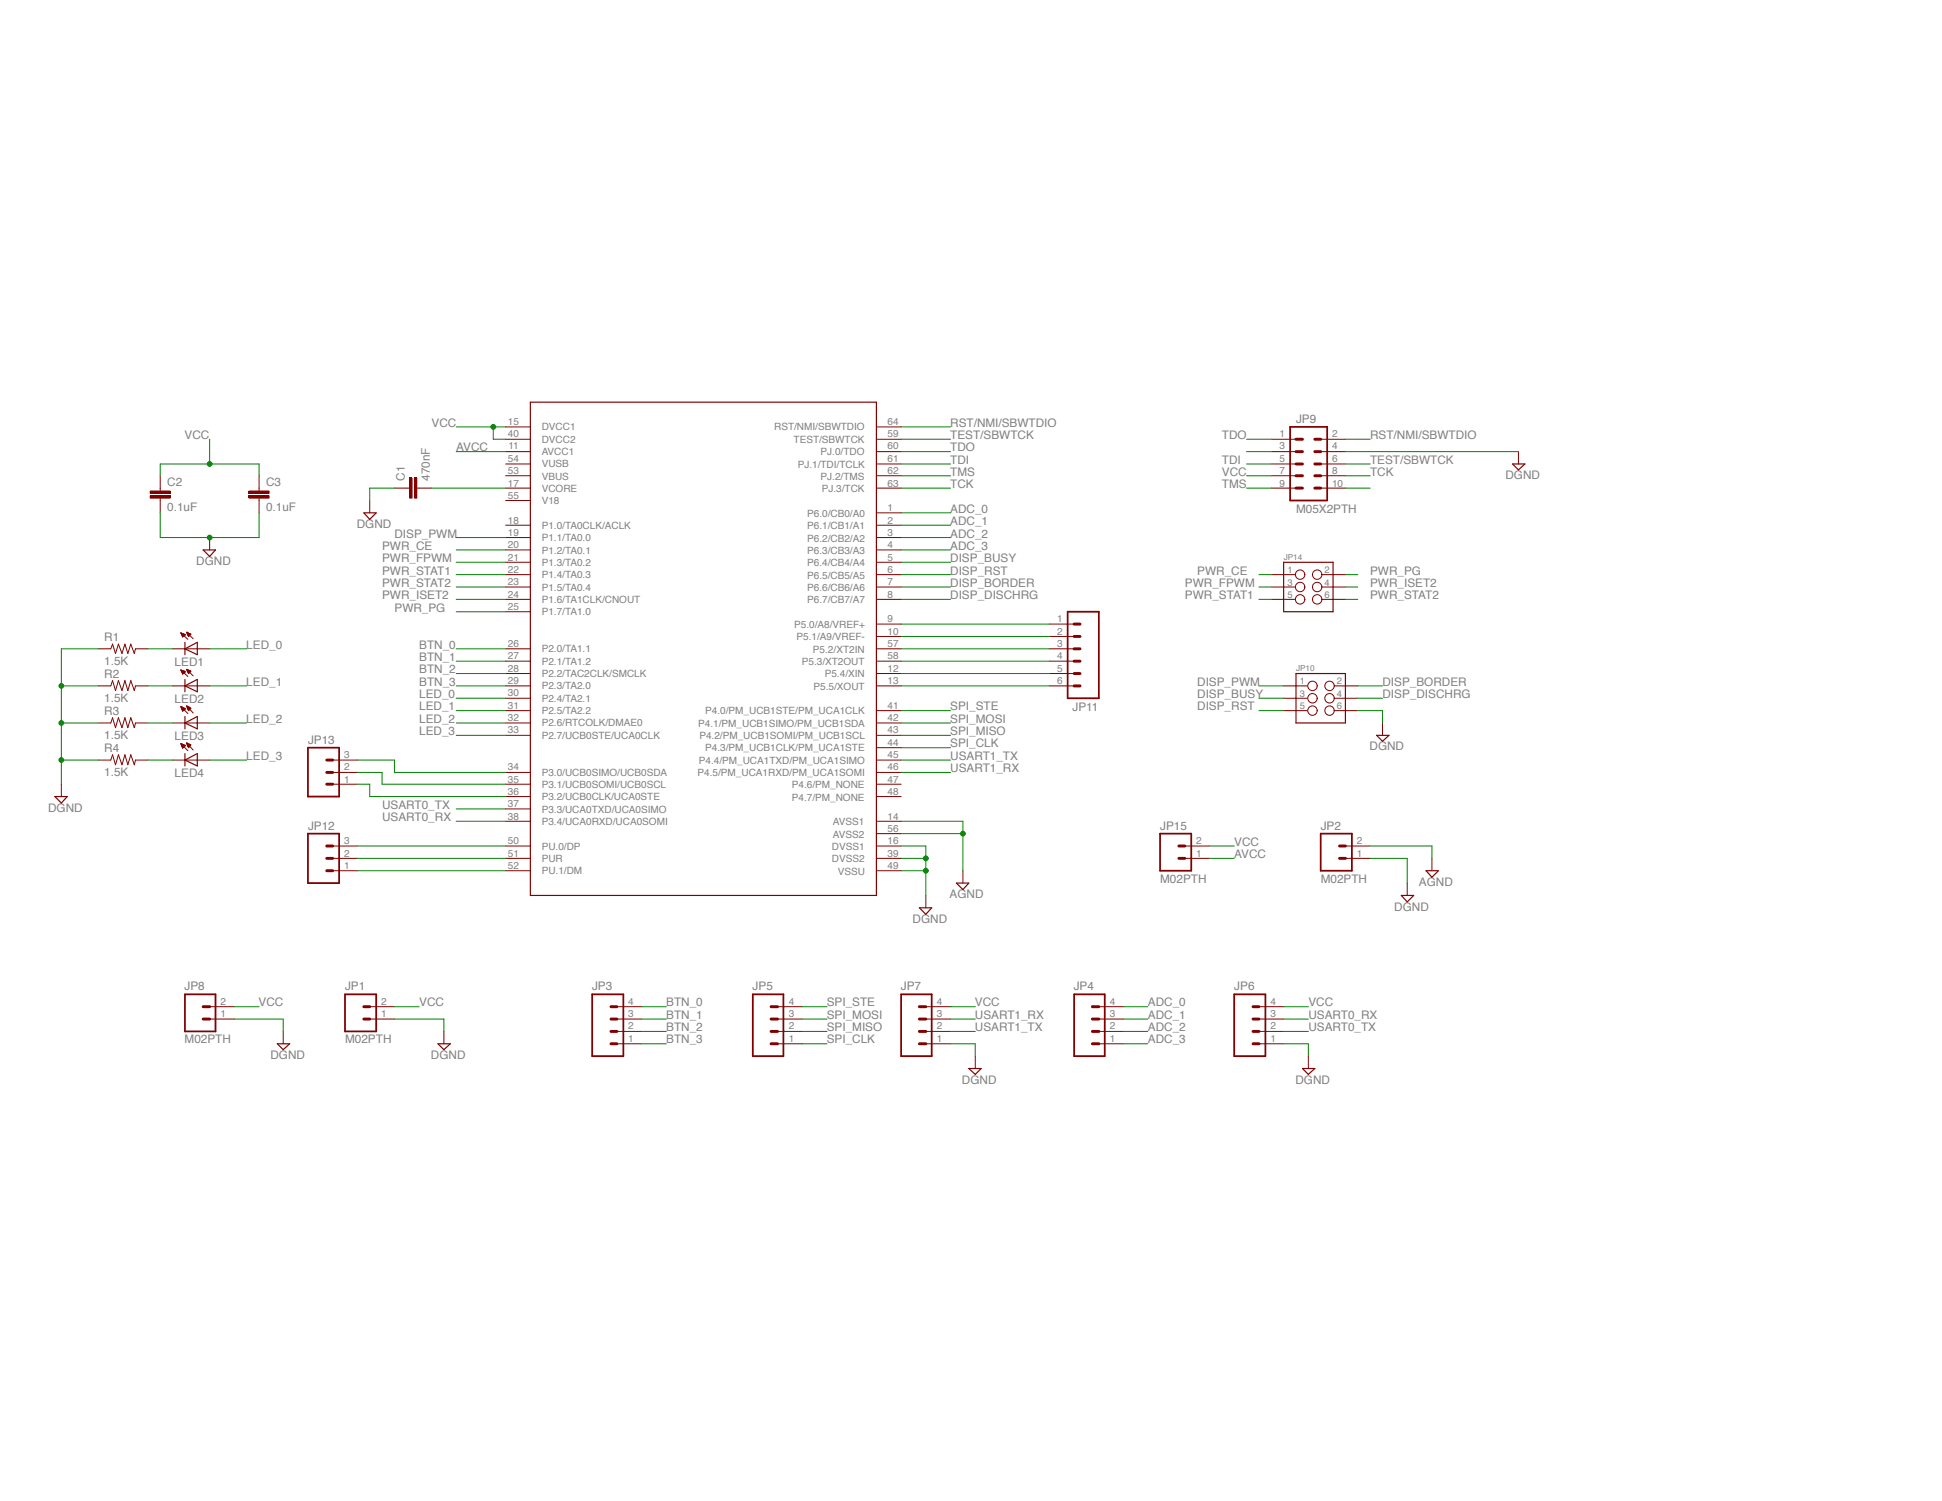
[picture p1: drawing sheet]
<svg xmlns="http://www.w3.org/2000/svg" width="279mm" height="216mm" viewBox="0 0 279 216" stroke-linecap="round" stroke-linejoin="round" font-family="sans-serif">
<g fill="none" stroke="#820000" stroke-width=".17">
<path d="M76.3 57.8h49.8v71h-49.8zM29.2 79.1h1.8l-.8 .9zM52.3 73.8h1.8l-.9 .9zM217.6 66.7h1.8l-.9 .9zM26.6 93.3l1.8-.9v1.8zM26.6 92.4v1.8M26.6 97.7v1.8M26.6 98.7l1.8-1v1.8zM184.7 80.9h7.1v7.1h-7.1zM186.5 96.9h7.1v7.1h-7.1zM7.9 114.6h1.8l-.9 .9zM26.6 103.1v1.7"/>
<path d="M26.6 108.4v1.8M26.6 104l1.8-.9v1.7zM26.6 109.3l1.8-.9v1.8zM198.1 105.8h1.7l-.9 .8zM132.3 130.6h1.7l-.8 .9zM137.6 127h1.8l-.9 1zM201.6 128.8h1.8l-.9 .9zM205.2 125.2h1.7l-.9 1zM39.9 150.1h1.8l-1 .9zM63 150.1h1.8l-.9 .9zM139.4 153.7h1.8l-.9 .8zM187.4 153.7h1.8l-1 .8z"/>
</g>
<g fill="none" stroke="#820000" stroke-width=".14">
<path d="M21.6 71.3h2.9v.3h-2.9zM21.6 70.6h2.9v.4h-2.9zM23.1 68.4v2.2M23.1 71.6v2.2M30.2 77.3v1.8M35.8 71.3h2.9v.3h-2.9zM35.8 70.6h2.9v.4h-2.9zM37.3 68.4v2.2M37.3 71.6v2.2M53.2 72v1.8M56.7 70.2h2.2M58.9 68.8h.4v2.8h-.4z"/>
<path d="M59.6 68.8h.4v2.8h-.4zM60 70.2h2.1M72.7 61.4h3.6M72.7 63.2h3.6M72.7 66.7h3.6M72.7 68.4h3.6M72.7 65h3.6M72.7 75.5h3.6M72.7 77.3h3.6M72.7 79.1h3.6M72.7 70.2h3.6M72.7 72h3.6"/>
<path d="M126.1 61.4h3.5M126.1 63.2h3.5M126.1 66.7h3.5M126.1 68.4h3.5M126.1 65h3.5M126.1 73.8h3.5M126.1 75.5h3.5M126.1 77.3h3.5M126.1 79.1h3.5M126.1 70.2h3.5M182.9 63.2h3.6M182.9 66.7h3.6"/>
<path d="M182.9 68.4h3.6M182.9 65h3.6M182.9 70.2h3.6M190 63.2h3.6M190 66.7h3.6M190 68.4h3.6M190 65h3.6M190 70.2h3.6M218.5 65v1.7M14.2 93.3h1.7l.3-.7 .4 1.4 .4-1.4 .5 1.4 .5-1.4 .4 1.4 .4-1.4 .5 1.4 .2-.7h1.8M14.2 98.7h1.7l.3-.8 .4 1.4 .4-1.4 .5 1.4 .5-1.4 .4 1.4 .4-1.4 .5 1.4 .2-.6h1.8M24.8 93.3h5.4"/>
<path d="M24.8 98.7h5.4M26 91l1 1M26 91h.1M26 91l.7 .3-.4 .3zM26 96.4l1 .9M26 96.4h.1M26 96.4l.7 .2-.4 .4zM26.1 91.2h.4M26.1 91.1h.3M26.1 96.5h.5M26.1 96.5h.3M26.2 91.4h.4"/>
<path d="M26.2 91.3h.4M26.2 96.7h.4M26.2 96.6h.4M26.3 91.5h.1M26.3 96.9h.1M26.3 96.8h.1M26.9 91l.9 .9M26.9 91l.6 .2M26.9 91l.2 .5M26.9 91h.2M26.9 91h.1M26.9 96.3l.9 .9"/>
<path d="M26.9 96.3l.6 .2M26.9 96.3l.2 .6M26.9 96.4h.2M26.9 96.3h.1M26.9 91.3h.5M26.9 91.2h.6M26.9 91.1h.5M26.9 96.5h.6M26.9 96.5h.5M27 91.4h.3M27 96.7h.3M27 96.6h.4"/>
<path d="M27.1 91.5h.1M27.1 96.9h.1M27.1 96.8h.1M27.5 91.2l-.4 .3M27.5 96.5l-.4 .4M72.7 80.9h3.6M72.7 82.7h3.6M72.7 84.4h3.6M72.7 86.2h3.6M72.7 95.1h3.6M72.7 93.3h3.6M72.7 98.7h3.6"/>
<path d="M72.7 96.9h3.6M72.7 88h3.6M126.1 80.9h3.5M126.1 82.7h3.5M126.1 84.4h3.5M126.1 86.2h3.5M126.1 89.8h3.5M126.1 91.5h3.5M126.1 95.1h3.5M126.1 93.3h3.5M126.1 98.7h3.5M126.1 96.9h3.5"/>
<path d="M151 89.8h3.5M151 91.5h3.5M151 95.1h3.5M151 93.3h3.5M151 98.7h3.5M151 96.9h3.5M182.9 82.7h3.4M182.9 84.4h3.4M182.9 86.2h3.4M184.7 98.7h3.4M190.2 82.7h3.4M190.2 84.4h3.4"/>
<path d="M190.2 86.2h3.4M192 98.7h3.3M8.8 112.8v1.8M14.2 104h1.7l.3-.8 .4 1.5 .4-1.5 .5 1.5 .5-1.5 .4 1.5 .4-1.5 .5 1.5 .2-.7h1.8M14.2 109.3h1.7l.3-.7 .4 1.4 .4-1.4 .5 1.4 .5-1.4 .4 1.4 .4-1.4 .5 1.4 .2-.7h1.8M24.8 104h5.4M24.8 109.3h5.4M26 101.6l1 1M26 101.7h.3M26 101.6l.7 .4-.4 .3zM26 107l1 1M26 107h.3"/>
<path d="M26 107l.7 .2-.4 .4zM26.1 101.9h.5M26.1 101.8h.3M26.1 107.2h.5M26.1 107.1h.3M26.2 102h.4M26.2 107.4h.4M26.2 107.3h.4M26.3 107.5h.1M26.3 102.2h.1M26.3 102.1h.1M26.9 101.5l.9 1.1"/>
<path d="M26.9 101.5l.6 .4M26.9 101.5l.2 .7M26.9 101.7h.4M26.9 101.6h.1M26.9 106.9l.9 1M26.9 106.9l.6 .2-.4 .4zM26.9 107h.4M26.9 107h.1M26.9 106.9h.1M26.9 101.9h.6M26.9 101.8h.5M26.9 107.2h.6"/>
<path d="M26.9 107.1h.5M27 102h.3M27 102h.4M27 107.4h.3M27 107.3h.4M27.1 102.2h.1M27.1 102.1h.1M27.1 107.5h.1M27.5 101.9l-.4 .3M47.9 112.8h3.5M47.9 111.1h3.5M47.9 109.3h3.5"/>
<path d="M72.7 105.8h3.6M72.7 104h3.6M72.7 102.2h3.6M72.7 118.1h3.6M72.7 116.4h3.6M72.7 114.6h3.6M72.7 112.8h3.6M72.7 111.1h3.6M72.7 100.4h3.6M126.1 107.5h3.5M126.1 105.8h3.5M126.1 104h3.5"/>
<path d="M126.1 102.2h3.5M126.1 118.1h3.5M126.1 114.6h3.5M126.1 112.8h3.5M126.1 111.1h3.5M126.1 119.9h3.5M126.1 109.3h3.5M184.7 102.2h3.4M184.7 100.4h3.4M192 102.2h3.3M192 100.4h3.3M198.9 104v1.8"/>
<path d="M47.9 125.2h3.5M47.9 123.5h3.5M47.9 121.7h3.5M72.7 125.2h3.6M72.7 123.5h3.6M72.7 121.7h3.6M126.1 125.2h3.5M126.1 123.5h3.5M126.1 121.7h3.5M133.2 128.8v1.8M138.5 125.2v1.8M170.5 123.5h3.5"/>
<path d="M170.5 121.7h3.5M193.6 123.5h3.5M193.6 121.7h3.5M202.5 127v1.8M206 123.5v1.7M30.2 146.6h3.5M30.2 144.8h3.5M40.7 148.4v1.7M53.2 146.6h3.5M53.2 144.8h3.5M63.9 148.4v1.7M88.8 146.6h3.5"/>
<path d="M88.8 144.8h3.5M88.8 150.1h3.5M88.8 148.4h3.5M111.9 146.6h3.5M111.9 144.8h3.5M111.9 150.1h3.5M111.9 148.4h3.5M133.2 146.6h3.6M133.2 144.8h3.6M133.2 150.1h3.6M133.2 148.4h3.6M140.3 151.9v1.8"/>
<path d="M158.1 146.6h3.5M158.1 144.8h3.5M158.1 150.1h3.5M158.1 148.4h3.5M181.1 146.6h3.6M181.1 144.8h3.6M181.1 150.1h3.6M181.1 148.4h3.6M188.2 151.9v1.8"/>
<circle cx="187" cy="82.7" r=".68"/>
<circle cx="187" cy="84.4" r=".68"/>
<circle cx="187" cy="86.2" r=".68"/>
<circle cx="188.8" cy="98.7" r=".68"/>
<circle cx="189.5" cy="82.7" r=".68"/>
<circle cx="189.5" cy="84.4" r=".68"/>
<circle cx="189.5" cy="86.2" r=".68"/>
<circle cx="191.3" cy="98.7" r=".68"/>
<circle cx="188.8" cy="102.2" r=".68"/>
<circle cx="188.8" cy="100.4" r=".68"/>
<circle cx="191.3" cy="102.2" r=".68"/>
<circle cx="191.3" cy="100.4" r=".68"/>
</g>
<path d="M21.6 71.5h2.9M21.6 70.8h2.9M35.8 71.5h2.9M35.8 70.8h2.9M59.1 68.7v2.9M59.8 68.7v2.9" fill="none" stroke="#820000" stroke-width=".34"/>
<g fill="none" stroke="#820000" stroke-width=".25">
<path d="M185.6 61.4h5.3v10.6h-5.3zM153.6 88h4.5v12.4h-4.5zM44.3 119.9h4.5v7.1h-4.5zM44.3 107.5h4.5v7.1h-4.5zM166.9 119.9h4.5v5.3h-4.5zM190 119.9h4.5v5.3h-4.5zM26.6 143h4.4v5.4h-4.4zM49.6 143h4.5v5.4h-4.5zM85.2 143h4.5v8.9h-4.5zM108.3 143h4.4v8.9h-4.4zM129.6 143h4.4v8.9h-4.4zM154.5 143h4.4v8.9h-4.4z"/>
<path d="M177.6 143h4.5v8.9h-4.5z"/>
</g>
<g fill="none" stroke="#820000" stroke-width=".42">
<path d="M186.5 66.7h.9M186.5 68.4h.9M186.5 70.2h.9M186.5 63.2h.9M186.5 65h.9M189.2 66.7h.8M189.2 68.4h.8M189.2 70.2h.8M189.2 63.2h.8M189.2 65h.8M154.5 93.3h.9M154.5 91.5h.9"/>
<path d="M154.5 89.8h.9M154.5 96.9h.9M154.5 95.1h.9M154.5 98.7h.9M47 109.3h.9M47 111.1h.9M47 112.8h.9M47 121.7h.9M47 123.5h.9M47 125.2h.9M169.6 121.7h.9M169.6 123.5h.9"/>
<path d="M192.7 121.7h.9M192.7 123.5h.9M29.2 144.8h1M29.2 146.6h1M52.3 144.8h.9M52.3 146.6h.9M87.9 144.8h.9M87.9 146.6h.9M87.9 148.4h.9M87.9 150.1h.9M110.9 144.8h1M110.9 146.6h1"/>
<path d="M110.9 148.4h1M110.9 150.1h1M132.3 144.8h.9M132.3 146.6h.9M132.3 148.4h.9M132.3 150.1h.9M157.2 144.8h.9M157.2 146.6h.9M157.2 148.4h.9M157.2 150.1h.9M180.3 144.8h.8M180.3 146.6h.8"/>
<path d="M180.3 148.4h.8M180.3 150.1h.8"/>
</g>
<path d="M129.6 121.7h3.6v7.1M129.6 123.5h3.6M129.6 125.2h3.6" fill="none" stroke="#008100" stroke-width=".14"/>
<circle cx="133.2" cy="123.4" r=".34" fill="#008100"/>
<circle cx="133.2" cy="123.5" r=".34" fill="none" stroke="#008100" stroke-width=".14"/>
<circle cx="133.2" cy="125.2" r=".34" fill="#008100"/>
<g fill="none" stroke="#008100" stroke-width=".14">
<path d="M23.1 73.8v3.5h14.2v-3.5M56.7 70.2h-3.5v1.8"/>
<circle cx="133.2" cy="125.2" r=".34"/>
</g>
<circle cx="30.1" cy="77.3" r=".34" fill="#008100"/>
<g fill="none" stroke="#008100" stroke-width=".14">
<path d="M193.6 65h24.9M8.8 98.7h5.4M14.2 93.3h-5.4v19.5M8.8 104h5.4M8.8 109.3h5.4M195.3 102.2h3.6v1.8M197.1 123.5h5.4v3.5M33.7 146.6h7v1.8M56.7 146.6h7.2v1.8M136.8 150.1h3.5v1.8M184.7 150.1h3.5v1.8"/>
<circle cx="30.2" cy="77.3" r=".34"/>
</g>
<circle cx="8.8" cy="98.6" r=".34" fill="#008100"/>
<circle cx="8.8" cy="98.7" r=".34" fill="none" stroke="#008100" stroke-width=".14"/>
<circle cx="8.8" cy="104" r=".34" fill="#008100"/>
<circle cx="8.8" cy="104" r=".34" fill="none" stroke="#008100" stroke-width=".14"/>
<circle cx="8.8" cy="109.3" r=".34" fill="#008100"/>
<g fill="none" stroke="#008100" stroke-width=".14">
<path d="M129.6 119.9h8.9M129.6 118.1h8.9v7.1"/>
<circle cx="8.8" cy="109.3" r=".34"/>
</g>
<circle cx="138.5" cy="119.9" r=".34" fill="#008100"/>
<g fill="none" stroke="#008100" stroke-width=".14">
<path d="M65.6 61.4h7.1M71 61.4v1.8h1.7M197.1 121.7h8.9v1.8"/>
<circle cx="138.5" cy="119.9" r=".34"/>
</g>
<circle cx="71" cy="61.4" r=".34" fill="#008100"/>
<g fill="none" stroke="#008100" stroke-width=".14">
<path d="M23.1 68.4v-1.7h14.2v1.7M30.2 63.2v3.5"/>
<circle cx="71" cy="61.4" r=".34"/>
</g>
<circle cx="30.1" cy="66.7" r=".34" fill="#008100"/>
<g fill="none" stroke="#008100" stroke-width=".14">
<path d="M62.1 70.2h10.6M65.6 65h7.1M65.6 77.3h7.1M65.6 79.1h7.1M129.6 68.4h7.2M129.6 70.2h7.2M129.6 61.4h7.2M129.6 63.2h7.2M129.6 66.7h7.2M129.6 65h7.2M129.6 73.8h7.2M129.6 75.5h7.2"/>
<path d="M129.6 77.3h7.2M129.6 79.1h7.2M179.3 68.4h3.6M179.3 70.2h3.6M179.3 63.2h3.6M179.3 66.7h3.6M179.3 65h3.6M193.6 68.4h3.5M193.6 70.2h3.5M193.6 63.2h3.5M193.6 66.7h3.5M21.3 93.3h3.5"/>
<path d="M21.3 98.7h3.5M30.2 93.3h5.3M30.2 98.7h5.3M65.6 93.3h7.1M65.6 95.1h7.1M65.6 96.9h7.1M65.6 98.7h7.1M65.6 80.9h7.1M65.6 82.7h7.1M65.6 84.4h7.1M65.6 86.2h7.1M65.6 88h7.1"/>
<path d="M129.6 93.3h21.4M129.6 95.1h21.4M129.6 96.9h21.4M129.6 98.7h21.4M129.6 80.9h7.2M129.6 82.7h7.2M129.6 84.4h7.2M129.6 86.2h7.2M129.6 89.8h21.4M129.6 91.5h21.4M181.1 98.7h3.6M181.1 82.7h1.8"/>
<path d="M181.1 84.4h1.8M181.1 86.2h1.8M193.6 82.7h1.7M193.6 84.4h1.7M193.6 86.2h1.7M195.3 98.7h3.6M21.3 109.3h3.5M21.3 104h3.5M30.2 109.3h5.3M30.2 104h5.3M51.4 109.3h5.3v1.8h16M51.4 111.1h3.6v1.7h17.7"/>
<path d="M51.4 112.8h1.8v1.8h19.5M65.6 102.2h7.1M65.6 104h7.1M65.6 105.8h7.1M65.6 116.4h7.1M65.6 118.1h7.1M65.6 100.4h7.1M129.6 109.3h7.2M129.6 111.1h7.2M129.6 102.2h7.2M129.6 104h7.2M129.6 105.8h7.2"/>
<path d="M129.6 107.5h7.2M181.1 102.2h3.6M181.1 100.4h3.6M195.3 100.4h3.6M51.4 121.7h21.3M51.4 123.5h21.3M51.4 125.2h21.3M174 121.7h3.6M174 123.5h3.6M33.7 144.8h3.6M56.7 144.8h3.6M92.3 144.8h3.6"/>
<path d="M92.3 148.4h3.6M92.3 146.6h3.6M92.3 150.1h3.6M115.4 144.8h3.6M115.4 148.4h3.6M115.4 146.6h3.6M115.4 150.1h3.6M136.8 144.8h3.5M136.8 148.4h3.5M136.8 146.6h3.5M161.6 144.8h3.5M161.6 148.4h3.5"/>
<path d="M161.6 146.6h3.5M161.6 150.1h3.5M184.7 144.8h3.5M184.7 148.4h3.5M184.7 146.6h3.5"/>
<circle cx="30.2" cy="66.7" r=".34"/>
</g>
<g font-size="1.7" fill="#808080">
<text x="26.6" y="63.1">VCC</text>
<text x="62.1" y="61.4">VCC</text>
<text x="65.6" y="64.9">AVCC</text>
<text x="136.7" y="63.1">TEST/SBWTCK</text>
<text x="136.7" y="64.9">TDO</text>
<text x="136.7" y="61.4">RST/NMI/SBWTDIO</text>
<text x="175.8" y="63.1">TDO</text>
<text x="186.5" y="60.8">JP9</text>
<text x="197.1" y="63.1">RST/NMI/SBWTDIO</text>
<text x="24.1" y="70">C2</text>
<text x="38.3" y="70">C3</text>
<text x="58.3" y="69.2" transform="rotate(-90 58.3 69.2)">C1</text>
<text x="61.8" y="69.2" transform="rotate(-90 61.8 69.2)">470nF</text>
<text x="136.7" y="66.7">TDI</text>
<text x="136.7" y="68.5">TMS</text>
<text x="136.7" y="70.2">TCK</text>
<text x="175.8" y="68.5">VCC</text>
<text x="175.8" y="66.7">TDI</text>
<text x="175.8" y="70.2">TMS</text>
<text x="197.1" y="66.7">TEST/SBWTCK</text>
<text x="197.1" y="68.5">TCK</text>
<text x="216.6" y="68.9">DGND</text>
<text x="24.1" y="73.5">0.1uF</text>
<text x="38.3" y="73.5">0.1uF</text>
<text x="51.3" y="76">DGND</text>
<text x="56.8" y="77.3">DISP_PWM</text>
<text x="136.7" y="73.8">ADC_0</text>
<text x="136.7" y="75.5">ADC_1</text>
<text x="136.7" y="77.3">ADC_2</text>
<text x="186.5" y="73.8">M05X2PTH</text>
<text x="28.2" y="81.3">DGND</text>
<text x="55" y="82.6">PWR_STAT1</text>
<text x="55" y="80.9">PWR_FPWM</text>
<text x="55" y="79.1">PWR_CE</text>
<text x="136.7" y="79.1">ADC_3</text>
<text x="136.7" y="80.9">DISP_BUSY</text>
<text x="136.7" y="82.6">DISP_RST</text>
<text x="172.2" y="82.6">PWR_CE</text>
<text x="197.1" y="82.6">PWR_PG</text>
<text x="55" y="86.2">PWR_ISET2</text>
<text x="55" y="84.4">PWR_STAT2</text>
<text x="56.8" y="88">PWR_PG</text>
<text x="136.7" y="84.4">DISP_BORDER</text>
<text x="136.7" y="86.2">DISP_DISCHRG</text>
<text x="170.5" y="86.2">PWR_STAT1</text>
<text x="170.5" y="84.4">PWR_FPWM</text>
<text x="197.1" y="84.4">PWR_ISET2</text>
<text x="197.1" y="86.2">PWR_STAT2</text>
<text x="15" y="92.2">R1</text>
<text x="15" y="95.6">1.5K</text>
<text x="25.1" y="95.8">LED1</text>
<text x="35.4" y="93.3">LED_0</text>
<text x="60.3" y="93.3">BTN_0</text>
<text x="60.3" y="95.1">BTN_1</text>
<text x="15" y="100.9">1.5K</text>
<text x="15" y="97.6">R2</text>
<text x="25.1" y="101.1">LED2</text>
<text x="35.4" y="98.6">LED_1</text>
<text x="60.3" y="96.8">BTN_2</text>
<text x="60.3" y="98.6">BTN_3</text>
<text x="60.3" y="100.4">LED_0</text>
<text x="172.2" y="98.6">DISP_PWM</text>
<text x="172.2" y="100.4">DISP_BUSY</text>
<text x="198.9" y="98.6">DISP_BORDER</text>
<text x="198.9" y="100.4">DISP_DISCHRG</text>
<text x="15" y="106.3">1.5K</text>
<text x="15" y="102.9">R3</text>
<text x="25.1" y="106.4">LED3</text>
<text x="35.4" y="103.9">LED_2</text>
<text x="44.3" y="107">JP13</text>
<text x="60.3" y="102.2">LED_1</text>
<text x="60.3" y="103.9">LED_2</text>
<text x="60.3" y="105.7">LED_3</text>
<text x="136.7" y="102.2">SPI_STE</text>
<text x="136.7" y="103.9">SPI_MOSI</text>
<text x="136.7" y="105.7">SPI_MISO</text>
<text x="136.7" y="107.5">SPI_CLK</text>
<text x="154.3" y="102.2">JP11</text>
<text x="172.2" y="102.2">DISP_RST</text>
<text x="197" y="107.9">DGND</text>
<text x="15" y="111.6">1.5K</text>
<text x="15" y="108.2">R4</text>
<text x="25.1" y="111.8">LED4</text>
<text x="35.4" y="109.3">LED_3</text>
<text x="136.7" y="109.3">USART1_TX</text>
<text x="136.7" y="111">USART1_RX</text>
<text x="6.9" y="116.8">DGND</text>
<text x="44.3" y="119.4">JP12</text>
<text x="55" y="116.4">USART0_TX</text>
<text x="55" y="118.1">USART0_RX</text>
<text x="166.9" y="119.4">JP15</text>
<text x="190" y="119.4">JP2</text>
<text x="177.6" y="121.7">VCC</text>
<text x="177.6" y="123.5">AVCC</text>
<text x="136.6" y="129.2">AGND</text>
<text x="166.9" y="127">M02PTH</text>
<text x="190" y="127">M02PTH</text>
<text x="200.6" y="131">DGND</text>
<text x="204.1" y="127.5">AGND</text>
<text x="131.3" y="132.8">DGND</text>
<text x="26.6" y="142.5">JP8</text>
<text x="49.6" y="142.5">JP1</text>
<text x="85.2" y="142.5">JP3</text>
<text x="108.3" y="142.5">JP5</text>
<text x="129.6" y="142.5">JP7</text>
<text x="154.5" y="142.5">JP4</text>
<text x="177.6" y="142.5">JP6</text>
<text x="37.2" y="144.8">VCC</text>
<text x="60.3" y="144.8">VCC</text>
<text x="95.8" y="144.8">BTN_0</text>
<text x="95.8" y="146.5">BTN_1</text>
<text x="95.8" y="148.3">BTN_2</text>
<text x="118.9" y="144.8">SPI_STE</text>
<text x="118.9" y="146.5">SPI_MOSI</text>
<text x="118.9" y="148.3">SPI_MISO</text>
<text x="140.3" y="144.8">VCC</text>
<text x="140.3" y="148.3">USART1_TX</text>
<text x="140.3" y="146.5">USART1_RX</text>
<text x="165.1" y="144.8">ADC_0</text>
<text x="165.1" y="146.5">ADC_1</text>
<text x="165.1" y="148.3">ADC_2</text>
<text x="188.2" y="144.8">VCC</text>
<text x="188.2" y="148.3">USART0_TX</text>
<text x="188.2" y="146.5">USART0_RX</text>
<text x="26.6" y="150.1">M02PTH</text>
<text x="38.9" y="152.3">DGND</text>
<text x="49.6" y="150.1">M02PTH</text>
<text x="62" y="152.3">DGND</text>
<text x="95.8" y="150.1">BTN_3</text>
<text x="118.9" y="150.1">SPI_CLK</text>
<text x="138.4" y="155.9">DGND</text>
<text x="165.1" y="150.1">ADC_3</text>
<text x="186.4" y="155.9">DGND</text>
</g>
<g font-size="1.4" fill="#808080">
<text x="73.1" y="61.1">15</text>
<text x="73.1" y="62.9">40</text>
<text x="73.1" y="64.7">11</text>
<text x="77.9" y="61.9">DVCC1</text>
<text x="77.9" y="63.7">DVCC2</text>
<text x="77.9" y="65.4">AVCC1</text>
<text x="111.4" y="61.9">RST/NMI/SBWTDIO</text>
<text x="114.2" y="63.7">TEST/SBWTCK</text>
<text x="118.1" y="65.5">PJ.0/TDO</text>
<text x="127.7" y="61.1">64</text>
<text x="127.7" y="64.7">60</text>
<text x="127.7" y="62.9">59</text>
<text x="184.1" y="64.7">3</text>
<text x="184.1" y="62.9">1</text>
<text x="191.7" y="64.7">4</text>
<text x="191.7" y="62.9">2</text>
<text x="73.1" y="66.4">54</text>
<text x="73.1" y="68.2">53</text>
<text x="73.1" y="70">17</text>
<text x="73.1" y="71.8">55</text>
<text x="77.9" y="67.2">VUSB</text>
<text x="77.9" y="69">VBUS</text>
<text x="77.9" y="70.8">VCORE</text>
<text x="114.8" y="67.2">PJ.1/TDI/TCLK</text>
<text x="118.1" y="69">PJ.2/TMS</text>
<text x="118.2" y="70.8">PJ.3/TCK</text>
<text x="127.7" y="70">63</text>
<text x="127.7" y="68.2">62</text>
<text x="127.7" y="66.4">61</text>
<text x="184.1" y="70">9</text>
<text x="184.1" y="68.2">7</text>
<text x="184.1" y="66.4">5</text>
<text x="191.7" y="70">10</text>
<text x="191.7" y="68.2">8</text>
<text x="191.7" y="66.4">6</text>
<text x="73.1" y="75.3">18</text>
<text x="73.1" y="77.1">19</text>
<text x="77.9" y="76.1">P1.0/TA0CLK/ACLK</text>
<text x="77.9" y="77.9">P1.1/TA0.0</text>
<text x="77.9" y="72.5">V18</text>
<text x="116.1" y="74.3">P6.0/CB0/A0</text>
<text x="116.1" y="76.1">P6.1/CB1/A1</text>
<text x="116.1" y="77.9">P6.2/CB2/A2</text>
<text x="127.7" y="73.5">1</text>
<text x="127.7" y="75.3">2</text>
<text x="127.7" y="77.1">3</text>
<text x="73.1" y="82.4">22</text>
<text x="73.1" y="80.6">21</text>
<text x="73.1" y="78.9">20</text>
<text x="77.9" y="83.2">P1.4/TA0.3</text>
<text x="77.9" y="81.4">P1.3/TA0.2</text>
<text x="77.9" y="79.6">P1.2/TA0.1</text>
<text x="116.1" y="79.7">P6.3/CB3/A3</text>
<text x="116.1" y="81.4">P6.4/CB4/A4</text>
<text x="116.1" y="83.2">P6.5/CB5/A5</text>
<text x="127.7" y="78.9">4</text>
<text x="127.7" y="80.6">5</text>
<text x="127.7" y="82.4">6</text>
<text x="185.2" y="82.5">1</text>
<text x="190.5" y="82.5">2</text>
<text x="73.1" y="87.7">25</text>
<text x="73.1" y="85.9">24</text>
<text x="73.1" y="84.2">23</text>
<text x="77.9" y="88.5">P1.7/TA1.0</text>
<text x="77.9" y="86.7">P1.6/TA1CLK/CNOUT</text>
<text x="77.9" y="85">P1.5/TA0.4</text>
<text x="116.1" y="85">P6.6/CB6/A6</text>
<text x="116.1" y="86.8">P6.7/CB7/A7</text>
<text x="127.7" y="84.2">7</text>
<text x="127.7" y="85.9">8</text>
<text x="127.7" y="89.5">9</text>
<text x="152.1" y="89.5">1</text>
<text x="185.2" y="84.2">3</text>
<text x="185.2" y="86">5</text>
<text x="190.5" y="84.2">4</text>
<text x="190.5" y="86">6</text>
<text x="73.1" y="94.8">27</text>
<text x="73.1" y="93">26</text>
<text x="77.9" y="95.6">P2.1/TA1.2</text>
<text x="77.9" y="93.8">P2.0/TA1.1</text>
<text x="114.3" y="90.3">P5.0/A8/VREF+</text>
<text x="114.6" y="92.1">P5.1/A9/VREF-</text>
<text x="115.4" y="95.6">P5.3/XT2OUT</text>
<text x="117" y="93.9">P5.2/XT2IN</text>
<text x="127.7" y="91.3">10</text>
<text x="127.7" y="94.8">58</text>
<text x="127.7" y="93">57</text>
<text x="152.1" y="91.3">2</text>
<text x="152.1" y="93">3</text>
<text x="152.1" y="94.8">4</text>
<text x="73.1" y="101.9">31</text>
<text x="73.1" y="100.1">30</text>
<text x="73.1" y="98.4">29</text>
<text x="73.1" y="96.6">28</text>
<text x="77.9" y="100.9">P2.4/TA2.1</text>
<text x="77.9" y="99.2">P2.3/TA2.0</text>
<text x="77.9" y="97.4">P2.2/TAC2CLK/SMCLK</text>
<text x="117.1" y="99.2">P5.5/XOUT</text>
<text x="118.7" y="97.4">P5.4/XIN</text>
<text x="127.7" y="101.9">41</text>
<text x="127.7" y="98.4">13</text>
<text x="127.7" y="96.6">12</text>
<text x="152.1" y="96.6">5</text>
<text x="152.1" y="98.4">6</text>
<text x="187" y="98.4">1</text>
<text x="187" y="100.2">3</text>
<text x="187" y="102">5</text>
<text x="192.3" y="98.4">2</text>
<text x="192.3" y="100.2">4</text>
<text x="192.3" y="102">6</text>
<text x="73.1" y="105.5">33</text>
<text x="73.1" y="103.7">32</text>
<text x="77.9" y="106.3">P2.7/UCB0STE/UCA0CLK</text>
<text x="77.9" y="104.5">P2.6/RTCOLK/DMAE0</text>
<text x="77.9" y="102.7">P2.5/TA2.2</text>
<text x="100.5" y="104.5">P4.1/PM_UCB1SIMO/PM_UCB1SDA</text>
<text x="100.6" y="106.3">P4.2/PM_UCB1SOMI/PM_UCB1SCL</text>
<text x="101.5" y="102.7">P4.0/PM_UCB1STE/PM_UCA1CLK</text>
<text x="127.7" y="107.2">44</text>
<text x="127.7" y="105.5">43</text>
<text x="127.7" y="103.7">42</text>
<text x="49.5" y="112.6">1</text>
<text x="49.5" y="110.8">2</text>
<text x="49.5" y="109">3</text>
<text x="73.1" y="112.6">35</text>
<text x="73.1" y="110.8">34</text>
<text x="77.9" y="113.3">P3.1/UCB0SOMI/UCB0SCL</text>
<text x="77.9" y="111.6">P3.0/UCB0SIMO/UCB0SDA</text>
<text x="100.4" y="111.6">P4.5/PM_UCA1RXD/PM_UCA1SOMI</text>
<text x="100.5" y="109.8">P4.4/PM_UCA1TXD/PM_UCA1SIMO</text>
<text x="101.5" y="108.1">P4.3/PM_UCB1CLK/PM_UCA1STE</text>
<text x="113.9" y="113.4">P4.6/PM_NONE</text>
<text x="127.7" y="112.6">47</text>
<text x="127.7" y="110.8">46</text>
<text x="127.7" y="109">45</text>
<text x="73.1" y="117.9">38</text>
<text x="73.1" y="116.1">37</text>
<text x="73.1" y="114.3">36</text>
<text x="77.9" y="118.7">P3.4/UCA0RXD/UCA0SOMI</text>
<text x="77.9" y="116.9">P3.3/UCA0TXD/UCA0SIMO</text>
<text x="77.9" y="115.1">P3.2/UCB0CLK/UCA0STE</text>
<text x="113.9" y="115.2">P4.7/PM_NONE</text>
<text x="119.8" y="118.7">AVSS1</text>
<text x="127.7" y="119.7">56</text>
<text x="127.7" y="117.9">14</text>
<text x="127.7" y="114.3">48</text>
<text x="49.5" y="125">1</text>
<text x="49.5" y="123.2">2</text>
<text x="49.5" y="121.4">3</text>
<text x="73.1" y="121.4">50</text>
<text x="73.1" y="123.2">51</text>
<text x="73.1" y="125">52</text>
<text x="77.9" y="122.2">PU.0/DP</text>
<text x="77.9" y="124">PUR</text>
<text x="77.9" y="125.8">PU.1/DM</text>
<text x="119.7" y="124">DVSS2</text>
<text x="119.7" y="122.3">DVSS1</text>
<text x="119.8" y="120.5">AVSS2</text>
<text x="120.5" y="125.8">VSSU</text>
<text x="127.7" y="125">49</text>
<text x="127.7" y="123.2">39</text>
<text x="127.7" y="121.4">16</text>
<text x="172.1" y="123.2">1</text>
<text x="172.1" y="121.4">2</text>
<text x="195.2" y="123.2">1</text>
<text x="195.2" y="121.4">2</text>
<text x="31.7" y="146.3">1</text>
<text x="31.7" y="144.5">2</text>
<text x="54.8" y="146.3">1</text>
<text x="54.8" y="144.5">2</text>
<text x="90.4" y="149.8">1</text>
<text x="90.4" y="148.1">2</text>
<text x="90.4" y="146.3">3</text>
<text x="90.4" y="144.5">4</text>
<text x="113.5" y="149.8">1</text>
<text x="113.5" y="148.1">2</text>
<text x="113.5" y="146.3">3</text>
<text x="113.5" y="144.5">4</text>
<text x="134.8" y="149.8">1</text>
<text x="134.8" y="148.1">2</text>
<text x="134.8" y="146.3">3</text>
<text x="134.8" y="144.5">4</text>
<text x="159.7" y="149.8">1</text>
<text x="159.7" y="148.1">2</text>
<text x="159.7" y="146.3">3</text>
<text x="159.7" y="144.5">4</text>
<text x="182.8" y="149.8">1</text>
<text x="182.8" y="148.1">2</text>
<text x="182.8" y="146.3">3</text>
<text x="182.8" y="144.5">4</text>
</g>
<g font-size="1.2" fill="#808080">
<text x="184.7" y="80.5">JP14</text>
<text x="186.5" y="96.5">JP10</text>
</g>
</svg>
